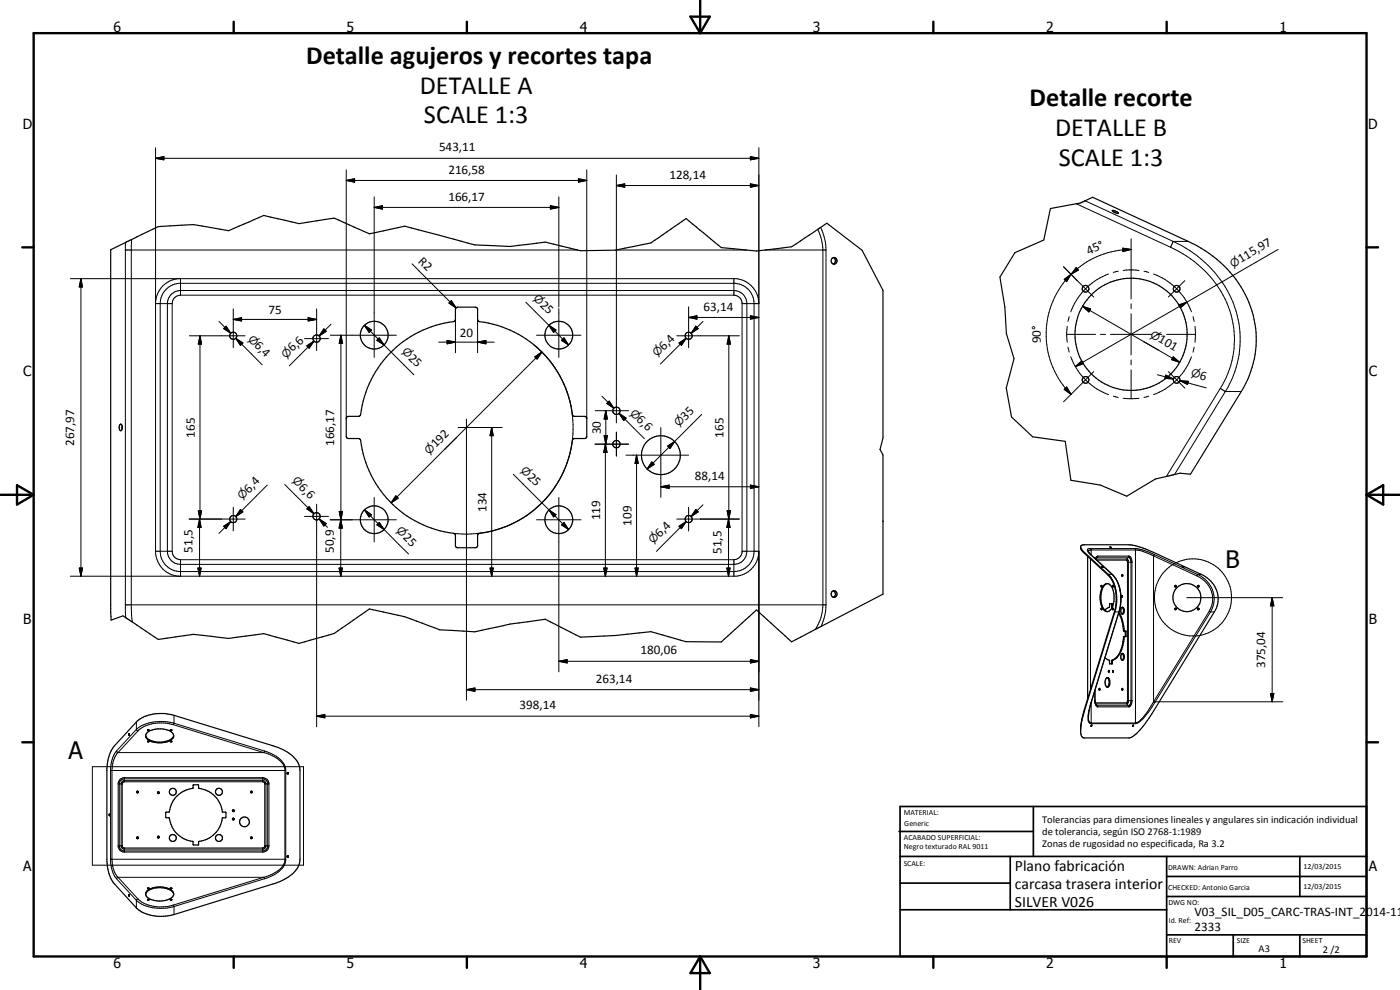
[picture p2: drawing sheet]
<svg xmlns="http://www.w3.org/2000/svg" width="420mm" height="297mm" viewBox="0 0 420 297" stroke-linecap="round" stroke-linejoin="round" font-family="sans-serif">
<g fill="none" stroke="#000" stroke-width=".35">
<path d="M33.2 74.9l14.3-6.9 10.6-.6 10.5 1.8 10.6-4.6 10.5 2.5 10.6-1.7 10.6 4.7 10.5-2.2 21.1 5.6 10.6 .5 10.5-1.4 10.6 2.6 10.6-.1 10.6-2.2 10.5-7.3 10.6 8.7 10.5 1 10.6-1.3 10.5-7 10.6 8.1 6.3 12v44.3l-.9 3.5 .9 1.6v41.8l-27.4 14.3-10.6-9.6-10.5 9.6-10.6-.1-10.5-3a239.8 239.8 0 0 1-21.2 1.7l-10.6-5.4a177 177 0 0 0-21.1 3.8l-10.5-.6-10.6-4-10.5-2.3-10.6 7.4-10.6 2.9-10.5-2.9-10.6 1.5-10.5-1.3-10.6 1.6-10.6-7.1-3.6 1.3zM250.1 77.3a1.06 1.06 0 0 1 .6 .9 1.06 1.06 0 0 1-.6 1M250.1 77.3a1.09 1.09 0 0 0-.6 1 1.09 1.09 0 0 0 .6 .9M250.1 77.3a1 1 0 0 1 1.1 1 1 1 0 0 1-1.1 .9M315.2 62.6l8.9-1.6 3.8-1.8 28.7 13.2a33.1 33.1 0 0 1 20.4 28.7 30.2 30.2 0 0 1-4.5 16.4l-15.2 24.8a9.6 9.6 0 0 0-5.2 .2l-5.4 1.2-8.6 5.2-7.9-3.4-8.8-1.4-1.7-11.7-9.8-1.3-6.3-6-1.6-8.7 2.3-8.8-2.3-7.5-.4-7.9-1.5-9.1 4.5-7.3 8.7-3.8zM333.8 63.2l.2-.1a1.66 1.66 0 0 1 1.6 1l-1.4-.5zM116.9 106.1a33.1 33.1 0 0 1 19.5-9.7l.3-.6v-3.2l.6-.4h5.7l.3 .4v3.2l.3 .6a32.4 32.4 0 0 1 28.3 28.3l.5 .2h3l.7 .5v5.7l-.5 .5h-3.2l-.5 .2a32.5 32.5 0 0 1-28.3 28.3l-.3 .6v3.2l-.5 .4h-5.8l-.3-.4v-3.2l-.3-.6a32.4 32.4 0 0 1-28.3-28.3l-.5-.2h-3.2l-.5-.5v-5.7l.2-.3 3.5-.2 .5-.2a32.8 32.8 0 0 1 8.8-18.6zM36 127.4a.53 .53 0 0 1 .6 .1 .53 .53 0 0 1 .1 .6l-.2 1.1a.96 .96 0 0 1-.8-.7 .96 .96 0 0 1 .2-1zM36.6 127.9v.7M250.1 177.3a1.03 1.03 0 0 1 .6 .9 1.03 1.03 0 0 1-.6 1M324.3 164.3l.9 1.2 7.4 6.8a12 12 0 0 1 2 11.3l-9.2 29.8-.7 2.8-.4 2.8M324.4 163.8l1-.4h13.4l1.6 .3 4.5 1.5 15.6 7.1a7.8 7.8 0 0 1 3.9 11.3l-18.7 30.5-2.3 3.3a10.3 10.3 0 0 1-4.4 4h-13.8l-.3-.2a6.5 6.5 0 0 1-.3-5l.8-3.4 9.1-29.3a11.6 11.6 0 0 0-2-10.9l-7.6-7.1-.6-1z"/>
<path d="M326.4 166.9v42.9M326.6 165.5l.6 .7 6.7 6.2a9.8 9.8 0 0 1 2.5 6.5v1.6l-.4 2.6-8.7 28.3-.7 3.8M328.9 167.5l-.1 .2M330.5 175.7h.2l-.2 .4zM330.7 170l.4 .2zM332.4 175.1a3.2 3.2 0 0 0-2.2 3.2 5.1 5.1 0 0 0 1.7 5.2 1.67 1.67 0 0 0 1.9-1.3M333.1 164.1l.5 .2zM333.6 164.3h.1M334 175.6v.5zM336.6 178.7l.1 .2M336.6 179l.1 .2M336.7 179l-.1 .1"/>
<path d="M336.7 178.7l-.1 .3M336.7 178.6v.1M336.7 178.6h.1M336.7 179.2h.1M336.7 172.8l.1 .1M336.8 178.6v.6M336.8 172.5v.3M336.8 172.5l.2 .1-.2 .3M336.8 172.5l-.1 .1M354.8 170l.4 .2zM359.4 175.8l.4-.1v.4h-.2zM330.5 182.5v.5z"/>
<path d="M330.5 182.5h.1M331.6 197.3l1.3 .8M332.9 198.1l.1 .1M333.6 181.1l.2 1.1M333.6 198.2v1M333.7 198.1l-.1 .1M333.8 182.2a7.2 7.2 0 0 0 .4-4.6 2.61 2.61 0 0 0-2.1-2.5 4.2 4.2 0 0 0-1.7 4.2 4.5 4.5 0 0 0 1.5 4l.5 .2M333.8 182.1v-1h-.8l-.1 1.1-1.4 .9M334 182.5v.5zM334 182.5h-.1M335.7 184a15 15 0 0 1 1.6 5.4h.6M335.8 183.8l1.1 2.3 .6 3.3"/>
<path d="M336.6 182.4a.52 .52 0 0 1 .7-.1 .52 .52 0 0 1 .1 .7v.5a.55 .55 0 0 1-.5 .8 .55 .55 0 0 1-.5-.8zM336.6 196.2l.2-.2a1.27 1.27 0 0 1 .4 2l-.2 .1a1.23 1.23 0 0 1-.4-1.9zM336.8 182.2a1.38 1.38 0 0 1 0 2.1M336.8 196.1a1.38 1.38 0 0 1 0 2M337.4 191.1a9.8 9.8 0 0 1-2.6 6.5l-1 .6v1h-.8v-1M337.4 191v.1M337.6 189.4v1.6M337.9 191l-.7 .1a10.1 10.1 0 0 1-2.6 6.5l-.9 .5M337.9 189.4v1.5M337.9 189.4h.1M337.9 190.9v.1M359.5 182.5h.3v.4l-.4-.1z"/>
<path d="M41.3 216.3a12.3 12.3 0 0 1 10.9-1.7l29.7 9.2a11.8 11.8 0 0 1 7.8 5.5l.3 1.9v26.6a7.7 7.7 0 0 1-5.2 6.3l-2.1 .9-30.5 9.4a11.9 11.9 0 0 1-11.3-2l-6.5-7.2a11 11 0 0 1-2.3-6.8v-27.9a11.7 11.7 0 0 1 2.3-6.7zM44.1 219.9a6.6 6.6 0 0 1 6.4-.8 1.57 1.57 0 0 1 1.5 1.1 1.57 1.57 0 0 1-.7 1.8 6.5 6.5 0 0 1-7.5-.6l-.1-.8zM44.3 219l.4 .1zM44.4 218.9l.1 .1M44.5 219h.1M44.6 218.9l-.1 .1M51.1 219l.5 .1-.4 .1zM51.2 218.9h.3M327.4 217.9v.1M327.7 217.6l-.3 .3M327.7 217.6h.1M327.7 217.6l-.3 .4"/>
<path d="M328.6 207.1v3.5l.3 .9M329.8 206.7l.2-.2 .1 .6M329.8 206.7l.1 .4M329.8 206.7v.3M329.9 207.1h.1M330.1 207.1h-.1M332.1 203.4l.5-.1 .5 1-.1 1.1-.4 .8a1.48 1.48 0 0 1-.8-2.3zM332.3 203.3a1.9 1.9 0 0 1 0 2.9M332.6 201.5l.1 .1M332.7 201.2l.2 .2-.2 .2M332.7 201.3v.3M332.7 201.2l-.1 .1"/>
<path d="M334 201.2l.2 .1-.1 .4zM334 201.5l-.1 .1M336.7 206.9l.2 .2v-.6l-.1 .5M340.1 217.6h.1l-.3 .4zM38.7 220.1l.1 .5zM38.9 220.3v.1M41.1 237.5l.2-.1 .3 .2a.28 .28 0 0 1-.4 .3 .28 .28 0 0 1-.1-.4zM43.7 220.7l.1 .2M44.3 222.4l.4 .1zM51.1 222.4l.5 .1-.3 .1zM51.1 222.5h.1M52.1 220.7a3.6 3.6 0 0 1-3.7 2 5.5 5.5 0 0 1-4.5-1.6l-.1-.2"/>
<path d="M59.6 236.5l-.1-1h-1.5l-.1 1a8.4 8.4 0 0 0-7.2 7.2l-.9 .1-.1 1.4 .2 .2h.8a8.1 8.1 0 0 0 7.1 7M59.6 236.5h.1M59.7 236.5a8.4 8.4 0 0 1 7.2 7.2l.9 .1v1.4l-.2 .2h-.8a8.6 8.6 0 0 1-7.2 7.2l-.1 .9M75.3 237.4l.4 .2-.1 .2a.25 .25 0 0 1-.3 0 .25 .25 0 0 1 0-.4zM86.3 231.8l.1 .4M86.3 231.8l-.2 .2 .2 .2M86.3 231.8l.3 .1-.3 .3M86.4 232.2h-.1M32.8 244.3v.5M32.8 244.3l.1 .2M32.8 244.3h.1M32.9 244.7l-.1 .1"/>
<path d="M32.9 244.5l.1 .1M33 244.5l-.1 .2M41.1 251.2l.3-.1 .2 .4-.4 .1zM57.8 252.4l.1 .1M57.9 252.5l.1 1h1.5M59.5 253.5h.1M75.3 251.2l.3-.1 .1 .4-.4 .1zM86.3 256.8v.4M86.3 256.8h.2l.1 .3-.3 .1M86.3 256.8l-.2 .1 .2 .3M38.8 268.8v.1M38.9 268.6v.1"/>
<path d="M38.9 268.6l-.2-.2-.1 .4 .2 .1M38.9 268.6l-.1 .2M43.7 268.4a3.6 3.6 0 0 1 3.7-2 4.5 4.5 0 0 1 4.7 1.7v.3M44.1 267.3a6.5 6.5 0 0 1 7.6 0 1.36 1.36 0 0 1 .4 1.4 1.36 1.36 0 0 1-1.1 1 6.8 6.8 0 0 1-7-.7l-.3-1zM44.3 266.5l.4 .1zM44.3 269.9l.4 .1zM44.4 270h.2M51.1 266.5h.1M51.1 266.5h.5M51.2 270v-.2l.4 .1-.1 .1M51.2 270h.3M51.6 266.5h.1"/>
<circle cx="325.8" cy="86.6" r="1"/>
<circle cx="353.1" cy="86.7" r=".99"/>
<circle cx="70" cy="100.7" r="1.06"/>
<circle cx="95" cy="101.6" r="1.1"/>
<circle cx="112.3" cy="100.6" r="4.2"/>
<circle cx="167.7" cy="100.6" r="4.2"/>
<circle cx="206.7" cy="100.7" r="1.06"/>
<circle cx="325.8" cy="114" r="1"/>
<circle cx="339.4" cy="100.3" r="16.8"/>
<circle cx="353.1" cy="114" r="1"/>
<circle cx="185" cy="123.3" r="1.11"/>
<circle cx="185" cy="133.2" r="1.11"/>
<circle cx="198.3" cy="136.6" r="5.8"/>
<circle cx="70" cy="155.8" r="1.07"/>
<circle cx="95" cy="154.9" r="1.11"/>
<circle cx="112.3" cy="155.9" r="4.2"/>
<circle cx="167.7" cy="156" r="4.2"/>
<circle cx="206.7" cy="155.7" r="1.06"/>
<circle cx="250.3" cy="178.3" r=".94"/>
<circle cx="352.8" cy="175.9" r=".25"/>
<circle cx="356.2" cy="179.3" r="4.2"/>
<circle cx="352.8" cy="182.7" r=".23"/>
<circle cx="47.5" cy="237.9" r=".28"/>
<circle cx="51.9" cy="237.6" r="1.04"/>
<circle cx="65.7" cy="237.6" r="1.05"/>
<circle cx="47.5" cy="251.2" r=".28"/>
<circle cx="51.9" cy="251.4" r="1.04"/>
<circle cx="65.7" cy="251.4" r="1.04"/>
<circle cx="70" cy="243.2" r=".28"/>
<circle cx="70" cy="245.8" r=".28"/>
<circle cx="73.3" cy="246.6" r="1.47"/>
</g>
<g fill="none" stroke="#000" stroke-width=".3">
<path d="M46.7 47.5l2.5-.5v1zM46.7 44.3v121.8a7.5 7.5 0 0 0 6.8 6.8M46.7 47.5h181M103.9 54.1l2.5-.5v1.1zM103.9 54.1h72.2M103.9 51v74.6M112.3 59.1v48.1M167.7 59.1v33M173.6 53.6l2.5 .5-2.5 .6zM176.1 51v74.6M185 55.7l2.5-.5v1zM185 52.5v74.4"/>
<path d="M185 55.7h42.7M225.2 47l2.5 .5-2.5 .5zM225.2 55.2l2.5 .5-2.5 .5zM227.7 44.3v173.8M37.6 75h135.7M37.7 72.8v112.5M39.5 71.9l-.1 110.6 .3 4.1M112.3 62.2l2.5-.5v1zM112.3 62.2h55.4M123.7 79.2l13.2 13.2M165.2 61.7l2.5 .5-2.5 .5zM184.9 75h39"/>
<path d="M229.6 75h18.3M245.4 68.8a14.7 14.7 0 0 1 1.6 6.2v106.5a13.1 13.1 0 0 1-2.3 7.3M246.3 68.2l1.4 4.2 .2 2.6M247.9 75v106.5M323 61.1l28.3 13.1M325.7 60.2l26.4 12.2M337 74.5l2.5 .3-2.5 .7zM339.5 71.7v18M339.5 74.8a25.3 25.3 0 0 0-18 7.5M351.3 74.2a31.2 31.2 0 0 1 19.2 27.8 27.5 27.5 0 0 1-4.3 14.5M352.1 72.4l-.8 1.8M352.1 72.4a32.9 32.9 0 0 1 20.1 28.7 29.6 29.6 0 0 1-4.5 16.4"/>
<path d="M352.1 72.4h4.5M383.6 74.8l-27.4 15.9M21.1 83.6h199.8a7.6 7.6 0 0 1 6.8 7.5h-5M24.3 83.6l.5 2.5h-1zM24.3 83.6v89.3M46.7 91.1h5M49.9 86.8l1.4-1.1 2.3-.7h167.2a6.1 6.1 0 0 1 5.5 6.1v74.3a6 6 0 0 1-6.1 6.1h-166a6.1 6.1 0 0 1-6.1-6.1v-74.3a6.2 6.2 0 0 1 1.8-4.3zM51.3 88.5l1.5-1.1 1.4-.2h166a3.9 3.9 0 0 1 3.9 3.9v74.3a3.9 3.9 0 0 1-3.9 3.9h-166a4 4 0 0 1-4-3.9v-74.3l.3-1.4zM51.7 91.1v74.3M53.5 83.6a7.5 7.5 0 0 0-6.8 6.8M54.2 83.6v5M54.2 88.6h166"/>
<path d="M54.2 88.6a2.52 2.52 0 0 0-2.5 2.5M65.7 96.4l3.5 3.6M67.1 98.6l.7-.7 1.4 2.1zM67.8 97.9l1.4 2.1-2.1-1.4zM70 95.8l2.5-.5v1zM70 92.7v11.6M70 95.8h25M92.5 95.3l2.5 .5-2.5 .5zM95 92.7v12.5M97.2 98.7l.7 .7-2.1 1.4zM99.3 97.3l-3.5 3.5M109.4 97.6l2.1 1.4-.7 .7z"/>
<path d="M109.4 97.6l14.8 14.9M134.7 90.9l.8-.7 1.4 2.2zM135.5 90.2l1.4 2.2-2.2-1.5zM136.7 95.8v10M143.3 95.8v10M157.8 90.7l6.9 6.9M164.7 97.6l2.2 1.4-.8 .7zM164.7 97.6l5.9 5.9M167.7 92.6v14.6M206.7 95.2l2.5-.5v1.1zM206.7 92.1v12.2M206.7 95.2h21"/>
<path d="M208.8 97.9l.7 .7-2.1 1.4zM211 96.4l-3.6 3.6M220.2 83.6v5M220.2 88.6a2.58 2.58 0 0 1 2.5 2.1v75.1a2.58 2.58 0 0 1-2.5 2.1M225.2 94.7l2.5 .5-2.5 .6zM319.2 80.1l4.1 4.1M319.4 83.8l2-1.5-1.3 2.2zM320.3 97.9l-.2 1.9 .2 2.9M320.9 95l-.4 1.4M321.4 82.3a25.5 25.5 0 0 0-1.7 34.2M323 80.3l.6 .7-2.1 1.3zM323.3 84.2l2.5 2.5"/>
<path d="M324.9 91.9l2.4 .8-.5 .9zM324.9 91.9l29.1 16.8M325.8 86.7l2.4 2.4M325.8 86.7a19.5 19.5 0 0 0-4.5 6.9M332.7 82.2l-3.4 1.7-3.5 2.8M335.6 81.4l-1.5 .3M337.1 81.2l1.9-.2 2.8 .2M339.5 91.1v1.5M339.5 94.1v12.4M343.3 81.4l1.5 .3M346.2 82.2a17.8 17.8 0 0 1 6.9 4.5M353.1 86.7l-2.5 2.4"/>
<path d="M353.1 86.7a18.8 18.8 0 0 1 4.5 6.9M353.8 91.5l2.4-.8-1.9 1.6zM355.6 84.2l-2.5 2.5M356.2 90.7l-33.5 19.3M358 95l.4 1.4M358.6 97.9v4.8M56.8 100.8h16.8M60 100.8l.5 2.5h-1zM60 100.8v54.9M70.8 101.5l2.1 1.4-.7 .7zM70.8 101.5l7.9 8M91.4 101.6h7.2"/>
<path d="M92.1 103.8l2.1-1.4-1.4 2.1zM94.2 102.4l-1.7 1.7M94.2 102.4l-7.4 7.4M99.1 100.6h19.8M102.3 100.6l.5 2.4h-1zM102.3 100.6v55.4M113.8 101.4l1.5 2.1-2.2-1.4zM131.6 102.7h16.7M134.2 102.2l2.5 .5-2.5 .5zM143.3 102.7l2.5-.5v1zM160.3 103.5a32 32 0 0 1 9.1 37.4 32 32 0 0 1-33.3 19.1M160.5 107.1l2.1-1.5-1.4 2.1z"/>
<path d="M161 100.6h13.4M162.6 105.6l-45.2 45.3M168.5 102.1l.7-.7 1.4 2.1zM180.7 118.9l3.5 3.6M203.1 100.8h18.8M203.8 102.9l2.1-1.4-1.4 2.1zM205.9 101.5l-1.7 1.8M205.9 101.5l-7.7 7.7M218.7 100.8l.5 2.5h-1zM218.7 100.8v54.9M319.4 116.8l.7-.7 1.3 2.2zM319.7 116.5l1.7 1.8"/>
<path d="M320.1 100.3h8.7M320.5 104.2l.4 1.5M321.3 107.1a19.4 19.4 0 0 0 11.4 11.3M322.7 110l1.9-1.7 .6 .8zM328.2 111.5l-9 9.1M330.3 100.3h1.5M333.3 100.3h12.3M334.1 118.9l1.5 .4M337.1 119.5h4.7M339.5 108v1.5M339.5 111v8.6M343.3 102.5l4.5 2.6"/>
<path d="M344.8 118.9l-1.5 .4M347.1 100.3h1.5M347.3 112.4l4.9 1.3M349.9 112.6l2.3 1.1-2.6-.2zM350.1 100.3h8.7M350.6 111.5l2.5 2.5M352.1 107.1l1.9 1.6-2.4-.8zM353.1 114l2.5 2.5M353.1 114a17.8 17.8 0 0 1-6.9 4.4M354.1 114.2l2.5 .2-.2 1zM354.1 114.2l7.9 2.2M357.6 107.1a18.8 18.8 0 0 1-4.5 6.9"/>
<path d="M358.4 104.2l-.4 1.5M366.2 116.5l-16.2 26.5M366.2 116.5l1.5 1M367.7 117.5l-15.2 24.9M367.7 117.5h4.8M137.1 131.2l-3.7 3.7M137.5 128.3h13.2M140 125.7v84.4M147.6 128.3l.4 2.4h-.9zM147.6 128.3v44.6M178.5 133.3h10.1M178.6 123.2h10"/>
<path d="M181.3 130.7h1l-.5 2.6zM181.7 133.3l.5 2.5h-1zM181.7 133.3v39.6M181.8 123.2l.5 2.5h-1zM181.8 123.2v10.1M182.1 121.1l.7-.7 1.4 2.1zM185 129.7v7.1M185.8 124l2.1 1.4-.7 .8zM185.8 124l7.6 7.6M187.9 136.6h18.8M191 136.6l.5 2.5h-.9zM191 136.6v36.3"/>
<path d="M195.6 138.6l.7 .7-2.1 1.4zM198.3 128.3v20.9M200.4 133.9l2.1-1.4-1.4 2.1zM210.6 124.3l-16.4 16.4M56.7 155.7h16.9M59.5 153.2h1l-.5 2.5zM59.9 155.7l.5 2.5h-1zM59.9 155.7v17.2M67.1 157.9l2.1-1.4-1.4 2.1zM69.2 156.5l-3.5 3.5M70 152.2v7.1M72.2 152.9l.7 .7-2.1 1.4z"/>
<path d="M80.2 145.5l-9.4 9.5M85.5 145.4l8.7 8.7M91.4 154.9h7.2M92.8 152l1.4 2.1-2.1-1.4zM95 151.3v66.8M95.8 155.7l2.1 1.4-.7 .7zM95.8 155.7l2.5 2.5M99.1 156h19.8M101.8 153.5h1l-.5 2.5zM101.8 153.5h1l-1 5h1zM102.3 156l.5 2.5h-1zM102.3 156v16.9"/>
<path d="M109.4 153l2.1 1.4-.7 .7zM109.4 153l5.9 5.9M112.3 149.3v13.3M113.8 156.8l1.5 2.1-2.2-1.4zM115.3 158.9l7.3 7.3M118.8 148.8l.7 .7-2.1 1.4zM154 142.3l16.6 16.6M161 156h13.4M164.7 153l2.2 1.4-.8 .7zM167.7 149.3v52.3M168.5 157.5l.7-.7 1.4 2.1zM169.2 156.8l1.4 2.1-2.1-1.4z"/>
<path d="M198.3 146l2.5-.5v1.1zM198.3 146h29.4M203.1 155.7h18.8M203.8 157.9l2.1-1.4-1.4 2.1zM205.9 156.5l-1.7 1.8M205.9 156.5l-8.9 8.9M206.7 152.2v7.1M208.8 152.9l.7 .7-2.1 1.4zM211 151.5l-3.6 3.5M218.2 153.2h1l-.5 2.5zM218.6 155.7l.5 2.5h-1zM218.6 155.7v17.2"/>
<path d="M225.2 145.5l2.5 .5-2.5 .6zM23.8 170.4h1l-.5 2.5zM46.7 165.4h5M51.7 165.4a2.51 2.51 0 0 0 2.5 2.5M54.2 167.9v5M54.2 167.9h166M59.4 170.4h1l-.5 2.5zM101.8 170.4h1l-.5 2.5zM147.1 170.4h.9l-.4 2.5zM181.2 170.4h1l-.5 2.5zM190.6 170.4h.9l-.5 2.5zM218.1 170.4h1l-.5 2.5z"/>
<path d="M220.2 167.9v5M222.7 165.4h5a7.6 7.6 0 0 1-6.8 7.5h-199.8M325.4 165.7v.3M326.6 165.5l.2-.4 .5-.1h13.8l1.7 .4 3.4 1.4M327.2 166.4h.2M327.2 164.6l.3 .3v1.6M327.2 166.4a1.37 1.37 0 0 1-.7-1.6l.3-.2h14.4l1.1 .2 3.6 1.3 13.5 6.2M327.2 166.4l6.5 5.9a11.2 11.2 0 0 1 2.2 10.7l-8.5 27.8M327.3 167.7v39.2M328.9 167.7h9.3M328.9 167.7l-.1 .1M329.2 168.1h8.9"/>
<path d="M329.3 167.2l-.4 .3M329.3 167.2h9.4M329.3 167.2l-.4 .5M329.5 166.8l-.2 .4M329.5 166.8l-.5 .2-.3 .6M329.5 166.8h9.3M332.6 172.3l1.3 .1M338.1 168.1l.3 .4v41.9l-.3 .5M338.2 167.7l.5 .8-.1 42.2-.3 .5h-9.5M338.2 167.7l-.1 .4M338.4 168.7h1.3M338.7 167.2l.5 .5 .2 .7v42.1l-.2 .7-.5 .6"/>
<path d="M338.7 167.2l-.5 .5M338.8 166.8l-.1 .4M338.8 166.8a1.68 1.68 0 0 1 .9 1.6v42.1l-.2 .8-.6 .8h-9.6l-.3-.3-.4-1v-3.5M340.6 164.6l.2 .3-.1 52.2M346.2 166.8l12.9 6M346.2 166.8v43.8M346.4 166.4l-.2 .4M356.2 179.3h28.8M359.1 172.8a7.4 7.4 0 0 1 3.8 10.6M359.4 172.3l-.3 .5M359.4 172.3a7.8 7.8 0 0 1 3.9 11.3M359.4 172.3h1.1"/>
<path d="M381.8 179.3l.5 2.5h-1zM381.8 179.3v31.3M37.6 181.5h210.3M167.7 198.4l2.5-.5v1zM167.7 198.4h60M225.2 197.9l2.5 .5-2.5 .5zM247.9 181.5a15.7 15.7 0 0 1-1.5 6.5M333.6 198.3h.2M333.6 199h.2M333.6 182h.2M333.6 181.3h.2M333.7 198.1h.2"/>
<path d="M333.7 182.2h.1M335.9 183.5l-1.3 .1M337.2 189.2h.2M337.2 191.1h.2M337.7 189.5h.2M337.7 190.8h.2M362.9 183.4l.4 .2M362.9 183.4l-16.7 27.2M363.3 183.6l-16.7 27.2M363.3 183.6h1.1M40.9 218.9l.5 .4M40.9 218.9l-5.9 6.4"/>
<path d="M40.9 216.6v2.3M41.4 219.3l-6 6.5M52 217.4a10.9 10.9 0 0 0-10.6 1.9M52 217.4l27.2 8.4M52.2 217l-.2 .4M52.2 217a12.4 12.4 0 0 0-11.3 1.9M52.2 217l27.2 8.3M52.2 214.6v2.4M95 214.9l2.5-.5v1zM95 214.9h132.7M140 206.9l2.5-.5v1zM140 206.9h87.7"/>
<path d="M225.2 206.4l2.5 .5-2.5 .5zM225.2 214.4l2.5 .5-2.5 .5zM325.4 212.8v.6M327.4 217.1h13.3M327.4 210.8l-.2 .7a8.9 8.9 0 0 0-.4 5.2l.6 .4M327.5 210.9l-.1 6.2M327.5 210.7l-.1 .1M328.6 210.2h.1M328.7 210.8v.1M328.7 210.9h9.4M328.7 211.2h.1M328.7 210.9l.2 .3"/>
<path d="M328.9 211.2l.4 .6M328.9 211.5l.4 .3M329.3 211.8l.2 .3M329.3 211.8h9.4M338.1 210.9l.6 .9M338.4 210.2h1.3M338.7 211.8l.1 .3M346.2 210.6a22.2 22.2 0 0 1-4.2 5.7l-1.2 .6h-13.3a1.42 1.42 0 0 1-.9-1.7M346.2 210.6l.3 .1M346.2 210.6h38.8M346.5 210.7l.1 .1M346.6 210.8l-1.6 2.5a9.2 9.2 0 0 1-4.1 3.8h-.2"/>
<path d="M381.3 208.1h1l-.5 2.5zM27.7 230h63.4v29.6h-63.4zM33.2 231.2h52.6M35 225.3a9.7 9.7 0 0 0-1.8 5.3v27.8a9.5 9.5 0 0 0 1.8 5.3M35 225.3l.4 .5M35.4 225.8a7.8 7.8 0 0 0-1.8 5.4v26.6a8 8 0 0 0 1.8 5.4M35.4 225.8h43.8M35.5 235.2h1.2M36.1 234.4l.4-.5 .8-.2h41.5l.9 .2 .6 1v19.2l-.4 .8-.5 .3-42.1 .1a1.52 1.52 0 0 1-1.5-1.5v-18.6zM36.7 235.2v18.6M36.7 234.4l.4-.2 42.2 .1 .5 .9-.1 19-.6 .6-42.2-.1-.5-.7v-19zM37.3 234.6h41.5"/>
<path d="M37.3 234.6l-.4 .2-.2 .4M37.3 233.3v1.3M78.8 234.6l.6 .5v18.9l-.6 .4M78.8 233.3v1.3M79.2 225.8a8.1 8.1 0 0 1 6.2 4.6l.1 27.8a6 6 0 0 1-3.7 4.1l-2.6 .9M79.4 225.3l-.2 .5M79.4 225.3a8.3 8.3 0 0 1 6.4 5.5v27.4a7.6 7.6 0 0 1-5.7 5.2l-.7 .3M79.4 235.2h1.3M80.7 235.2a1.91 1.91 0 0 0-1.5-1.9h-42.2l-.6 .3-.5 .4-.4 .9v19.2a1.9 1.9 0 0 0 1.5 1.6h42.2a1.82 1.82 0 0 0 1.5-1.9M80.7 235.2v18.6M33.2 257.8h52.6M35.5 253.8h1.2"/>
<path d="M36.7 253.8l.2 .5 .4 .1M37.3 254.4h41.5M37.3 254.4v1.3M78.8 254.4v1.3M79.4 253.8h1.3M35 263.7l5.9 6.4M35.4 263.2l-.4 .5M35.4 263.2l6 6.5M35.4 263.2h43.8M40.9 270.1a12.1 12.1 0 0 0 11.3 1.9M40.9 270.1v2.3M41.4 269.7l-.5 .4"/>
<path d="M52 271.6l.2 .4M52.2 272v2.4M79.2 263.2l.2 .5M79.2 263.2l-27.8 8.5a11 11 0 0 1-10-2M79.4 263.7l-27.2 8.3"/>
<circle cx="358" cy="179.3" r="11.6"/>
</g>
<g fill="#000">
<circle cx="330.7" cy="170" r=".18"/>
<circle cx="332.9" cy="198.1" r=".18"/>
<circle cx="337.6" cy="189.4" r=".18"/>
</g>
<g fill="none" stroke="#000" stroke-width=".71">
<path d="M10.1 9.9h400v277.1h-400zM70.1 6.5v3.4M140.1 6.5v3.4M207.2 5h5.8l-2.9 4.9zM210.1 0v9.9M280.1 6.5v3.4M350.1 6.5v3.4M6.7 74.2h3.4M410.1 74.2h3.5M.1 148.5h10M5.1 145.6l5 2.9-5 2.9zM410.1 148.5h10"/>
<path d="M410.1 148.5l5-2.9v5.8zM6.7 222.7h3.4M410.1 222.7h3.5M70.1 287v3.4M140.1 287v3.4M210.1 287v10M210.1 287l2.9 5h-5.8zM280.1 287v3.4M350.1 287v3.4"/>
</g>
<g fill="none" stroke="#000" stroke-width=".51">
<path d="M269.8 249.5h40.3M270.1 242h140v45h-140zM270.1 257h140M303.2 257v16M310.1 242v15M350.1 257v30M390.1 257v12M270.1 265h33.1M270.1 273h80M350.1 269h60M350.1 263h60M350.1 280.5h60"/>
<path d="M370.1 280.5v6.5M390.1 280.5v6.5"/>
</g>
<g fill="#000">
<path d="M46.7 47.5l2.5-.5v1zM103.9 54.1l2.5-.5v1.1zM173.6 53.6l2.5 .5-2.5 .6zM185 55.7l2.5-.5v1zM225.2 47l2.5 .5-2.5 .5zM225.2 55.2l2.5 .5-2.5 .5zM112.3 62.2l2.5-.5v1zM165.2 61.7l2.5 .5-2.5 .5zM337 74.5l2.5 .3-2.5 .7zM24.3 83.6l.5 2.5h-1zM67.8 97.9l1.4 2.1-2.1-1.4zM70 95.8l2.5-.5v1z"/>
<path d="M92.5 95.3l2.5 .5-2.5 .5zM97.2 98.7l.7 .7-2.1 1.4zM109.4 97.6l2.1 1.4-.7 .7zM135.5 90.2l1.4 2.2-2.2-1.5zM164.7 97.6l2.2 1.4-.8 .7zM208.8 97.9l.7 .7-2.1 1.4zM206.7 95.2l2.5-.5v1.1zM225.2 94.7l2.5 .5-2.5 .6zM319.4 83.8l2-1.5-1.3 2.2zM323 80.3l.6 .7-2.1 1.3zM324.9 91.9l2.4 .8-.5 .9zM353.8 91.5l2.4-.8-1.9 1.6z"/>
<path d="M60 100.8l.5 2.5h-1zM70.8 101.5l2.1 1.4-.7 .7zM92.1 103.8l2.1-1.4-1.4 2.1zM102.3 100.6l.5 2.4h-1zM113.8 101.4l1.5 2.1-2.2-1.4zM134.2 102.2l2.5 .5-2.5 .5zM143.3 102.7l2.5-.5v1zM160.5 107.1l2.1-1.5-1.4 2.1zM168.5 102.1l.7-.7 1.4 2.1zM203.8 102.9l2.1-1.4-1.4 2.1zM218.7 100.8l.5 2.5h-1zM319.4 116.8l.7-.7 1.3 2.2z"/>
<path d="M322.7 110l1.9-1.7 .6 .8zM349.9 112.6l2.3 1.1-2.6-.2zM352.1 107.1l1.9 1.6-2.4-.8zM354.1 114.2l2.5 .2-.2 1zM147.6 128.3l.4 2.4h-.9zM181.3 130.7h1l-.5 2.6zM182.1 121.1l.7-.7 1.4 2.1zM181.7 133.3l.5 2.5h-1zM181.8 123.2l.5 2.5h-1zM185.8 124l2.1 1.4-.7 .8zM191 136.6l.5 2.5h-.9zM195.6 138.6l.7 .7-2.1 1.4z"/>
<path d="M200.4 133.9l2.1-1.4-1.4 2.1zM59.5 153.2h1l-.5 2.5zM59.9 155.7l.5 2.5h-1zM67.1 157.9l2.1-1.4-1.4 2.1zM72.2 152.9l.7 .7-2.1 1.4zM92.8 152l1.4 2.1-2.1-1.4zM95.8 155.7l2.1 1.4-.7 .7zM101.8 153.5h1l-.5 2.5zM102.3 156l.5 2.5h-1zM109.4 153l2.1 1.4-.7 .7zM113.8 156.8l1.5 2.1-2.2-1.4zM118.8 148.8l.7 .7-2.1 1.4z"/>
<path d="M164.7 153l2.2 1.4-.8 .7zM169.2 156.8l1.4 2.1-2.1-1.4zM198.3 146l2.5-.5v1.1zM203.8 157.9l2.1-1.4-1.4 2.1zM208.8 152.9l.7 .7-2.1 1.4zM218.2 153.2h1l-.5 2.5zM218.6 155.7l.5 2.5h-1zM225.2 145.5l2.5 .5-2.5 .6zM23.8 170.4h1l-.5 2.5zM59.4 170.4h1l-.5 2.5zM101.8 170.4h1l-.5 2.5zM147.1 170.4h.9l-.4 2.5z"/>
<path d="M181.2 170.4h1l-.5 2.5zM190.6 170.4h.9l-.5 2.5zM218.1 170.4h1l-.5 2.5zM167.7 198.4l2.5-.5v1zM225.2 197.9l2.5 .5-2.5 .5zM381.8 179.3l.5 2.5h-1zM95 214.9l2.5-.5v1zM140 206.9l2.5-.5v1zM225.2 206.4l2.5 .5-2.5 .5zM225.2 214.4l2.5 .5-2.5 .5zM381.3 208.1h1l-.5 2.5z"/>
</g>
<g font-size="7.9">
<text x="91.9" y="19.1">Detalle agujeros y recortes tapa</text>
<text x="126" y="28.1">DETALLE A</text>
<text x="309" y="31.8">Detalle recorte</text>
<text x="127.2" y="37">SCALE 1:3</text>
<text x="316.7" y="40.8">DETALLE B</text>
<text x="317.8" y="49.8">SCALE 1:3</text>
</g>
<g font-size="7.2">
<text x="367.7" y="170.3">B</text>
<text x="20.6" y="227.7">A</text>
</g>
<g font-size="4.7">
<text x="304.6" y="261.2">Plano fabricación</text>
<text x="304.6" y="266.6">carcasa trasera interior</text>
<text x="304.6" y="272">SILVER V026</text>
</g>
<g font-size="4.2">
<text x="34" y="9.6">6</text>
<text x="104" y="9.6">5</text>
<text x="174" y="9.6">4</text>
<text x="244" y="9.6">3</text>
<text x="314" y="9.6">2</text>
<text x="384" y="9.6">1</text>
<text x="6.8" y="38.7">D</text>
<text x="410.6" y="38.7">D</text>
<text x="7" y="112.9">C</text>
<text x="410.8" y="112.9">C</text>
<text x="7" y="187.1">B</text>
<text x="410.8" y="187.1">B</text>
<text x="7" y="261.4">A</text>
<text x="410.8" y="261.4">A</text>
<text x="34" y="290.4">6</text>
<text x="104" y="290.4">5</text>
<text x="174" y="290.4">4</text>
<text x="244" y="290.4">3</text>
<text x="314" y="290.4">2</text>
<text x="384" y="290.4">1</text>
</g>
<g font-size="3.9">
<text x="131.8" y="45.4">543,11</text>
<text x="134.6" y="52.1">216,58</text>
<text x="200.9" y="53.6">128,14</text>
<text x="134.6" y="60.2">166,17</text>
<text x="326.6" y="76.4" transform="rotate(-22 326.6 76.4)">45°</text>
<text x="125.3" y="78.7" transform="rotate(45 125.3 78.7)">R2</text>
<text x="372.4" y="78.9" transform="rotate(-30 372.4 78.9)">115,97</text>
<text x="80.5" y="94.3">75</text>
<text x="161.9" y="91.7" transform="rotate(45 161.9 91.7)">25</text>
<text x="211.1" y="93.2">63,14</text>
<text x="138" y="101.1">20</text>
<text x="76.2" y="103.9" transform="rotate(45 76.2 103.9)">6,4</text>
<text x="87.8" y="105.7" transform="rotate(-45 87.8 105.7)">6,6</text>
<text x="122.4" y="107.7" transform="rotate(45 122.4 107.7)">25</text>
<text x="199.3" y="105.2" transform="rotate(-45 199.3 105.2)">6,4</text>
<text x="312.4" y="103" transform="rotate(-90 312.4 103)">90°</text>
<text x="347.4" y="102.4" transform="rotate(30 347.4 102.4)">101</text>
<text x="359.9" y="113.6" transform="rotate(15 359.9 113.6)">6</text>
<text x="58.5" y="131.3" transform="rotate(-90 58.5 131.3)">165</text>
<text x="180.3" y="130.3" transform="rotate(-90 180.3 130.3)">30</text>
<text x="190.9" y="126.1" transform="rotate(45 190.9 126.1)">6,6</text>
<text x="205.7" y="126.2" transform="rotate(-45 205.7 126.2)">35</text>
<text x="217.2" y="131.3" transform="rotate(-90 217.2 131.3)">165</text>
<text x="22.2" y="133.8" transform="rotate(-90 22.2 133.8)">267,97</text>
<text x="100.3" y="133.8" transform="rotate(-90 100.3 133.8)">166,17</text>
<text x="130.8" y="134.5" transform="rotate(-45 130.8 134.5)">192</text>
<text x="158.1" y="143.3" transform="rotate(45 158.1 143.3)">25</text>
<text x="74.7" y="148.1" transform="rotate(-45 74.7 148.1)">6,4</text>
<text x="89.5" y="146.4" transform="rotate(45 89.5 146.4)">6,6</text>
<text x="208.6" y="144">88,14</text>
<text x="146" y="153.6" transform="rotate(-90 146 153.6)">134</text>
<text x="120.8" y="161.4" transform="rotate(45 120.8 161.4)">25</text>
<text x="180.2" y="156.1" transform="rotate(-90 180.2 156.1)">119</text>
<text x="189.5" y="157.7" transform="rotate(-90 189.5 157.7)">109</text>
<text x="198" y="161.4" transform="rotate(-45 198 161.4)">6,4</text>
<text x="57.8" y="165.8" transform="rotate(-90 57.8 165.8)">51,5</text>
<text x="100.2" y="165.9" transform="rotate(-90 100.2 165.9)">50,9</text>
<text x="216.5" y="166.2" transform="rotate(-90 216.5 166.2)">51,5</text>
<text x="192.3" y="196.3">180,06</text>
<text x="379.7" y="200.4" transform="rotate(-90 379.7 200.4)">375,04</text>
<text x="178.8" y="204.9">263,14</text>
<text x="155.9" y="212.9">398,14</text>
<text x="358.5" y="275">V03_SIL_D05_CARC-TRAS-INT_2014-11</text>
<text x="358.5" y="279.4">2333</text>
</g>
<g font-size="3.3">
<text x="369.9" y="80.3" transform="rotate(-30 369.9 80.3)">n</text>
<text x="159.9" y="89.7" transform="rotate(45 159.9 89.7)">n</text>
<text x="74.2" y="101.9" transform="rotate(45 74.2 101.9)">n</text>
<text x="345" y="101" transform="rotate(30 345 101)">n</text>
<text x="85.8" y="107.7" transform="rotate(-45 85.8 107.7)">n</text>
<text x="120.5" y="105.7" transform="rotate(45 120.5 105.7)">n</text>
<text x="197.3" y="107.2" transform="rotate(-45 197.3 107.2)">n</text>
<text x="357.2" y="112.9" transform="rotate(15 357.2 112.9)">n</text>
<text x="188.9" y="124.1" transform="rotate(45 188.9 124.1)">n</text>
<text x="203.7" y="128.2" transform="rotate(-45 203.7 128.2)">n</text>
<text x="128.8" y="136.5" transform="rotate(-45 128.8 136.5)">n</text>
<text x="156.1" y="141.4" transform="rotate(45 156.1 141.4)">n</text>
<text x="87.6" y="144.4" transform="rotate(45 87.6 144.4)">n</text>
<text x="72.7" y="150" transform="rotate(-45 72.7 150)">n</text>
<text x="118.8" y="159.4" transform="rotate(45 118.8 159.4)">n</text>
<text x="196" y="163.4" transform="rotate(-45 196 163.4)">n</text>
</g>
<g font-size="3.1">
<text x="312.7" y="246.8">Tolerancias para dimensiones lineales y angulares sin indicación individual</text>
<text x="312.7" y="250.4">de tolerancia, según ISO 2768-1:1989</text>
<text x="312.7" y="254">Zonas de rugosidad no especificada, Ra 3.2</text>
<text x="377.7" y="285.6">A3</text>
<text x="397" y="285.9">2 /2</text>
</g>
<g font-size="2.4">
<text x="271.2" y="244.4">MATERIAL:</text>
<text x="271.3" y="252">ACABADO SUPERFICIAL:</text>
<text x="271.4" y="247.9">Generic</text>
<text x="271.3" y="254.6">Negro texturado RAL 9011</text>
<text x="271.2" y="259.7">SCALE:</text>
<text x="350.6" y="261">DRAWN: Adrian Parro</text>
<text x="391.2" y="260.6">12/03/2015</text>
<text x="350.6" y="267">CHECKED: Antonio Garcia</text>
<text x="391.2" y="266.7">12/03/2015</text>
<text x="350.6" y="271.4">DWG NO:</text>
<text x="350.8" y="276.9">Id. Ref:</text>
<text x="350.8" y="282.8">REV</text>
<text x="371.2" y="282.9">SIZE</text>
<text x="390.9" y="282.9">SHEET</text>
</g>
</svg>
